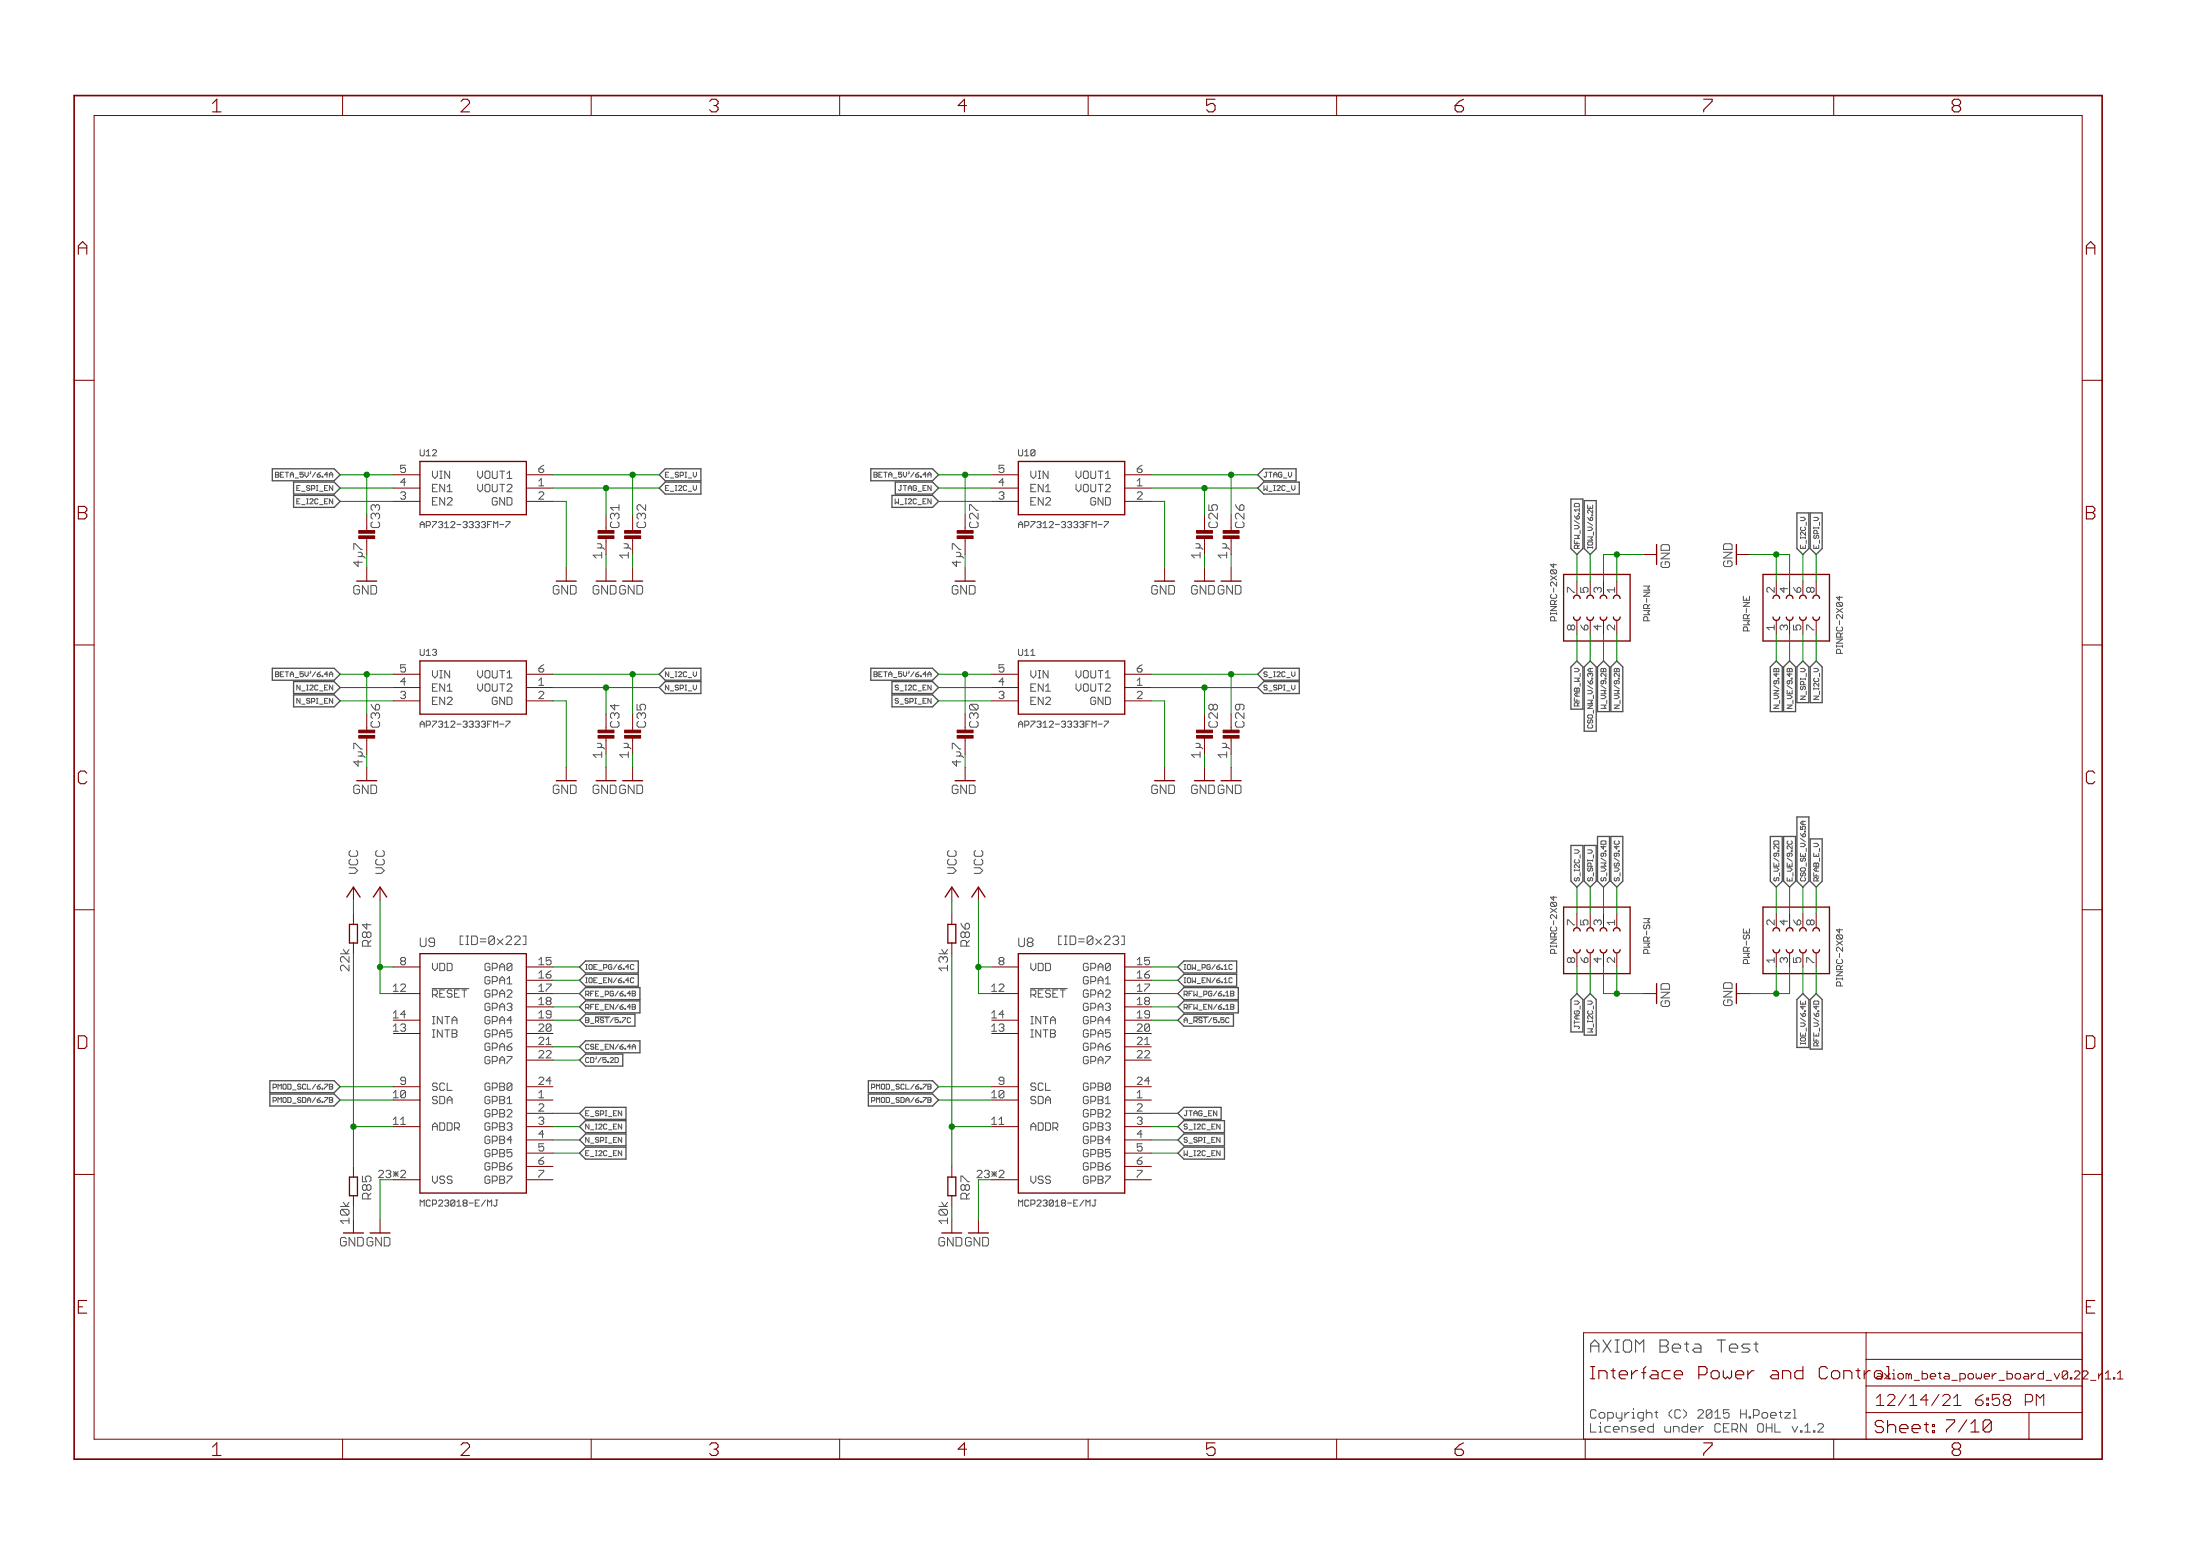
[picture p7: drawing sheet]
<svg xmlns="http://www.w3.org/2000/svg" width="420mm" height="297mm" viewBox="0 0 420 297" stroke-linecap="round" stroke-linejoin="round" font-family="sans-serif">
<g fill="none" stroke="#505050" stroke-width=".19">
<path d="M96.6 99.6h.8v.2l-.8 .7M171.6 93.5l.1 .1M210.9 99.6h.8v.2l-.8 .7M333 119.9v.5h1.1M333.7 119.9v.5M96.6 137.7h.8v.2l-.8 .7M210.9 137.7h.8v.2l-.8 .7M300.7 134.3v.5h.9M301.3 134.3v.5M303.2 138.5v.3l.2 .2h.6l.2-.2v-.3M82.5 188.7h7.1M113.7 194.1h2.8"/>
<path d="M196.8 188.7h7M228 194.1h2.8M301.6 196.2l-.1 .2M333 183.3v.6h1.1M333.7 183.3v.6M52.2 207.6h.4M52.2 210.1h.4M52.6 207h-.4v.9M52.6 209.5h-.4v1M166.5 207.6h.4M166.5 210.1h.4M166.9 207h-.4v.9"/>
<path d="M166.9 209.5h-.4v1M231.8 212l.6 1v-1M94.7 229.1h.4M94.9 229.1v1l-.4 .2M209 229.1h.3M209.1 229.1v1l-.3 .2M347.4 271.8h.6l.2 .2v.3l-1 1.1h1"/>
</g>
<g fill="none" stroke="#505050" stroke-width=".25">
<path d="M52 89.5h11.8l1.2 1.1-1.2 1.2h-11.8zM56.1 94.6h7.7l1.2 1.1-1.2 1.2h-7.7zM56.1 92h7.7l1.2 1.2-1.2 1.1h-7.7zM125.9 93.2l1.1-1.2h6.9v2.3h-6.9zM125.9 90.6l1.1-1.1h6.9v2.3h-6.9zM166.3 89.5h11.8l1.1 1.1-1.1 1.2h-11.8zM170.3 94.6h7.8l1.1 1.1-1.1 1.2h-7.8zM171 92h7.1l1.1 1.2-1.1 1.1h-7.1zM240.2 93.2l1.1-1.2h6.8v2.3h-6.8zM240.2 90.6l1.1-1.1h6.2v2.3h-6.2zM300 95.3h2.3v9.4l-1.1 1.2-1.2-1.2zM302.6 95.6h2.2v9.1l-1.1 1.2-1.1-1.2z"/>
<path d="M343.2 97.9h2.3v6.8l-1.2 1.2-1.1-1.2zM345.7 97.9h2.3v6.8l-1.1 1.2-1.2-1.2zM52 127.6h11.8l1.2 1.1-1.2 1.2h-11.8zM56.1 130.1h7.7l1.2 1.2-1.2 1.1h-7.7zM56.1 132.7h7.7l1.2 1.1-1.2 1.1h-7.7zM125.9 128.7l1.1-1.1h6.9v2.3h-6.9zM127 130.1h6.9v2.3h-6.9l-1.1-1.1zM166.3 127.6h11.8l1.1 1.1-1.1 1.2h-11.8zM170.3 132.7h7.8l1.1 1.1-1.1 1.1h-7.8zM170.3 130.1h7.8l1.1 1.2-1.1 1.1h-7.8zM240.2 128.7l1.1-1.1h6.8v2.3h-6.8zM241.3 130.1h6.8v2.3h-6.8l-1.1-1.1z"/>
<path d="M301.2 126.2l1.1 1.1v8.1h-2.3v-8.1zM303.7 126.2l1.1 1.1v12.3h-2.2v-12.3zM306.2 126.2l1.2 1.1v8.5h-2.3v-8.5zM308.8 126.2l1.1 1.1v8.5h-2.3v-8.5zM339.2 126.2l1.2 1.1v8.5h-2.3v-8.5zM341.8 126.2l1.1 1.1v8.5h-2.3v-8.5zM344.3 126.2l1.2 1.1v6.8h-2.3v-6.8zM346.9 126.2l1.1 1.1v6.8h-2.3v-6.8zM305.1 159.7h2.3v8.5l-1.2 1.2-1.1-1.2zM307.6 159.7h2.3v8.5l-1.1 1.2-1.2-1.2zM338.1 159.7h2.3v8.5l-1.2 1.2-1.1-1.2zM340.6 159.7h2.3v8.5l-1.1 1.2-1.2-1.2z"/>
<path d="M343.2 156h2.3v12.2l-1.2 1.2-1.1-1.2zM300 161.4h2.3v6.8l-1.1 1.2-1.2-1.2zM302.6 161.4h2.2v6.8l-1.1 1.2-1.1-1.2zM345.7 160.1h2.3v8.1l-1.1 1.2-1.2-1.2zM110.7 199.8l1.1-1.1h10.4v2.3h-10.4zM110.7 194.8l1.1-1.2h9.5v2.3h-9.5zM111.8 183.5h10.1v2.2h-10.1l-1.1-1.1zM111.8 186h10.1v2.3h-10.1l-1.1-1.2zM111.8 188.5h10.4v2.3h-10.4l-1.1-1.1zM111.8 191.1h10.4v2.3h-10.4l-1.1-1.2zM226.1 183.5h10.1v2.2h-10.1l-1.1-1.1zM226.1 186h10.1v2.3h-10.1l-1.1-1.2z"/>
<path d="M226.1 188.5h10.4v2.3h-10.4l-1.1-1.1zM226.1 191.1h10.4v2.3h-10.4l-1.1-1.2zM226.1 193.6h9.5v2.3h-9.5l-1.1-1.1zM301.2 189.7l1.1 1.1v6.2h-2.3v-6.2zM303.7 189.7l1.1 1.1v6.8h-2.2v-6.8zM344.3 189.7l1.2 1.1v9.2h-2.3v-9.2zM346.9 189.7l1.1 1.1v9.5h-2.3v-9.5zM51.5 208.9h12.3l1.2 1.1-1.2 1.1h-12.3zM51.5 206.3h12.3l1.2 1.2-1.2 1.1h-12.3zM110.7 212.5l1.1-1.1h7.7v2.3h-7.7zM110.7 215.1l1.1-1.2h7.7v2.3h-7.7zM110.7 217.6l1.1-1.1h7.7v2.2h-7.7z"/>
<path d="M110.7 202.4l1.1-1.2h7.1v2.3h-7.1zM165.8 206.3h12.3l1.1 1.2-1.1 1.1h-12.3zM165.8 208.9h12.3l1.1 1.1-1.1 1.1h-12.3zM226.1 219h7.7v2.3h-7.7l-1.1-1.2zM226.1 216.5h7.7v2.2h-7.7l-1.1-1.1zM226.1 213.9h7.7v2.3h-7.7l-1.1-1.1zM226.1 211.4h7.1v2.3h-7.1l-1.1-1.2zM110.7 220.1l1.1-1.1h7.7v2.3h-7.7z"/>
</g>
<g fill="none" stroke="#800000" stroke-width=".25">
<path d="M80.2 88.1h20.3v10.2h-20.3zM194.5 88.1h20.3v10.2h-20.3zM298.6 109.7h12.7v12.7h-12.7zM300.5 114.2a.63 .63 0 0 1 .7-.6 .63 .63 0 0 1 .6 .6M300.5 117.8a.63 .63 0 0 0 .7 .6 .63 .63 0 0 0 .6-.6M303.1 114.2a.63 .63 0 0 1 .6-.6 .63 .63 0 0 1 .6 .6M303.1 117.8a.63 .63 0 0 0 .6 .6 .63 .63 0 0 0 .6-.6M305.6 114.2a.63 .63 0 0 1 .6-.6 .63 .63 0 0 1 .7 .6M305.6 117.8a.63 .63 0 0 0 .6 .6 .63 .63 0 0 0 .7-.6M308.1 114.2a.63 .63 0 0 1 .7-.6 .63 .63 0 0 1 .6 .6M308.1 117.8a.63 .63 0 0 0 .7 .6 .63 .63 0 0 0 .6-.6M336.7 109.7h12.7v12.7h-12.7z"/>
<path d="M338.6 117.8a.63 .63 0 0 0 .6 .6 .63 .63 0 0 0 .7-.6M338.6 114.2a.63 .63 0 0 1 .6-.6 .63 .63 0 0 1 .7 .6M341.1 117.8a.63 .63 0 0 0 .7 .6 .63 .63 0 0 0 .6-.6M341.1 114.2a.63 .63 0 0 1 .7-.6 .63 .63 0 0 1 .6 .6M343.7 117.8a.63 .63 0 0 0 .6 .6 .63 .63 0 0 0 .7-.6M343.7 114.2a.63 .63 0 0 1 .6-.6 .63 .63 0 0 1 .7 .6M346.2 117.8a.63 .63 0 0 0 .7 .6 .63 .63 0 0 0 .6-.6M346.2 114.2a.63 .63 0 0 1 .7-.6 .63 .63 0 0 1 .6 .6M80.2 126.2h20.3v10.1h-20.3zM194.5 126.2h20.3v10.1h-20.3zM66.2 171.3l1.3-1.9 1.3 1.9M68.3 176.5h-1.6v3.5"/>
<path d="M71.3 171.3l1.3-1.9 1.3 1.9M180.5 171.3l1.3-1.9 1.2 1.9M182.5 176.5h-1.5v3.5M185.6 171.3l1.3-1.9 1.2 1.9M298.6 173.2h12.7v12.7h-12.7zM300.5 177.7a.63 .63 0 0 1 .7-.6 .63 .63 0 0 1 .6 .6M303.1 177.7a.63 .63 0 0 1 .6-.6 .63 .63 0 0 1 .6 .6M305.6 177.7a.63 .63 0 0 1 .6-.6 .63 .63 0 0 1 .7 .6M308.1 177.7a.63 .63 0 0 1 .7-.6 .63 .63 0 0 1 .6 .6M336.7 173.2h12.7v12.7h-12.7zM338.6 177.7a.63 .63 0 0 1 .6-.6 .63 .63 0 0 1 .7 .6M341.1 177.7a.63 .63 0 0 1 .7-.6 .63 .63 0 0 1 .6 .6"/>
<path d="M343.7 177.7a.63 .63 0 0 1 .6-.6 .63 .63 0 0 1 .7 .6M346.2 177.7a.63 .63 0 0 1 .7-.6 .63 .63 0 0 1 .6 .6M67.5 180h.8M80.2 182.1h20.3v45.7h-20.3zM181.8 180h.7M194.5 182.1h20.3v45.7h-20.3zM300.5 181.3a.63 .63 0 0 0 .7 .6 .63 .63 0 0 0 .6-.6M303.1 181.3a.63 .63 0 0 0 .6 .6 .63 .63 0 0 0 .6-.6M305.6 181.3a.63 .63 0 0 0 .6 .6 .63 .63 0 0 0 .7-.6M308.1 181.3a.63 .63 0 0 0 .7 .6 .63 .63 0 0 0 .6-.6M338.6 181.3a.63 .63 0 0 0 .6 .6 .63 .63 0 0 0 .7-.6M341.1 181.3a.63 .63 0 0 0 .7 .6 .63 .63 0 0 0 .6-.6"/>
<path d="M343.7 181.3a.63 .63 0 0 0 .6 .6 .63 .63 0 0 0 .7-.6M346.2 181.3a.63 .63 0 0 0 .7 .6 .63 .63 0 0 0 .6-.6M67.5 228.3h.8M68.3 224.7h-1.6v3.6M181.8 228.3h.7M182.5 224.7h-1.5v3.6"/>
</g>
<g fill="none" stroke="#800000" stroke-width=".19">
<path d="M65.4 18.2v3.9M112.9 18.2v3.9M160.4 18.2v3.9M207.8 18.2v3.9M255.3 18.2v3.9M302.7 18.2v3.9M350.2 18.2v3.9M18 22.1h379.7v252.6h-379.7zM14.2 72.6h3.8M397.7 72.6h3.8M75.1 90.6h5.1M75.1 93.2h5.1"/>
<path d="M75.1 95.7h5.1M100.5 90.6h5.1M100.5 93.2h5.1M100.5 95.7h5.1M189.4 90.6h5.1M189.4 93.2h5.1M189.4 95.7h5.1M214.8 90.6h5.1M214.8 93.2h5.1M214.8 95.7h5.1M70 108.4v2.5M108.1 108.4v2.5"/>
<path d="M115.7 108.4v2.5M120.8 108.4v2.5M184.3 108.4v2.5M222.4 108.4v2.5M230 108.4v2.5M235.1 108.4v2.5M301.2 110.9v2.6M301.2 118.6v2.5M303.7 110.9v2.6M303.7 118.6v2.5M306.2 110.9v2.6M306.2 118.6v2.5"/>
<path d="M308.8 110.9v2.6M308.8 118.6v2.5M313.9 105.9h2.5M331.6 105.9h2.6M339.2 110.9v2.6M339.2 118.6v2.5M341.8 110.9v2.6M341.8 118.6v2.5M344.3 110.9v2.6M344.3 118.6v2.5M346.9 110.9v2.6M346.9 118.6v2.5"/>
<path d="M14.2 123.1h3.8M75.1 128.7h5.1M75.1 131.3h5.1M75.1 133.8h5.1M100.5 128.7h5.1M100.5 131.3h5.1M100.5 133.8h5.1M189.4 128.7h5.1M189.4 131.3h5.1M189.4 133.8h5.1M214.8 128.7h5.1M214.8 131.3h5.1"/>
<path d="M214.8 133.8h5.1M397.7 123.1h3.8M70 146.5v2.5M108.1 146.5v2.5M115.7 146.5v2.5M120.8 146.5v2.5M184.3 146.5v2.5M222.4 146.5v2.5M230 146.5v2.5M235.1 146.5v2.5M14.2 173.7h3.8M67.5 169.4v2.5"/>
<path d="M67.5 174.4v2.1M72.6 169.4v2.5M181.8 169.4v2.5M181.8 174.4v2.1M186.9 169.4v2.5M301.2 174.4v2.6M303.7 174.4v2.6M306.2 174.4v2.6M308.8 174.4v2.6M339.2 174.4v2.6M341.8 174.4v2.6M344.3 174.4v2.6"/>
<path d="M346.9 174.4v2.6M397.7 173.7h3.8M75.1 189.7h5.1M75.1 194.8h5.1M75.1 197.3h5.1M75.1 184.6h5.1M100.5 189.7h5.1M100.5 194.8h5.1M100.5 197.3h5.1M100.5 184.6h5.1M100.5 187.1h5.1M100.5 192.2h5.1"/>
<path d="M100.5 199.8h5.1M189.4 189.7h5.1M189.4 194.8h5.1M189.4 197.3h5.1M189.4 184.6h5.1M214.8 189.7h5.1M214.8 194.8h5.1M214.8 197.3h5.1M214.8 184.6h5.1M214.8 187.1h5.1M214.8 192.2h5.1M214.8 199.8h5.1"/>
<path d="M301.2 182.1v2.5M303.7 182.1v2.5M306.2 182.1v2.5M308.8 182.1v2.5M313.9 189.7h2.5M331.6 189.7h2.6M339.2 182.1v2.5M341.8 182.1v2.5M344.3 182.1v2.5M346.9 182.1v2.5M75.1 207.5h5.1M75.1 210h5.1"/>
<path d="M75.1 215.1h5.1M100.5 207.5h5.1M100.5 210h5.1M100.5 215.1h5.1M100.5 212.5h5.1M100.5 217.6h5.1M100.5 202.4h5.1M189.4 207.5h5.1M189.4 210h5.1M189.4 215.1h5.1M214.8 207.5h5.1M214.8 210h5.1"/>
<path d="M214.8 215.1h5.1M214.8 212.5h5.1M214.8 217.6h5.1M214.8 202.4h5.1M14.2 224.2h3.8M67.5 222.7v2M67.5 232.8v2.6M72.6 232.8v2.6M75.1 225.2h5.1M100.5 220.1h5.1M100.5 222.7h5.1M100.5 225.2h5.1"/>
<path d="M181.8 222.7v2M181.8 232.8v2.6M186.9 232.8v2.6M189.4 225.2h5.1M214.8 220.1h5.1M214.8 222.7h5.1M214.8 225.2h5.1M397.7 224.2h3.8M356.4 254.4v5.1h41.3M397.7 254.4h-95.3v20.3M65.4 274.7v3.9M112.9 274.7v3.9"/>
<path d="M160.4 274.7v3.9M207.8 274.7v3.9M255.3 274.7v3.9M302.7 274.7v3.9M350.2 274.7v3.9M356.4 269.7h41.3M387.5 269.7v5M397.7 264.6h-41.3v10.1"/>
</g>
<g fill="#800000" stroke="#800000" stroke-width=".19">
<path d="M114.2 102.3h3.1v.5h-3.1z"/>
<path d="M114.2 101.3h3.1v.5h-3.1z"/>
<path d="M119.3 102.3h3v.5h-3z"/>
<path d="M119.3 101.3h3v.5h-3z"/>
<path d="M68.5 102.3h3.1v.5h-3.1z"/>
<path d="M68.5 101.3h3.1v.5h-3.1z"/>
<path d="M114.2 140.4h3.1v.5h-3.1z"/>
<path d="M114.2 139.4h3.1v.5h-3.1z"/>
<path d="M119.3 140.4h3v.5h-3z"/>
<path d="M119.3 139.4h3v.5h-3z"/>
<path d="M68.5 140.4h3.1v.5h-3.1z"/>
<path d="M68.5 139.4h3.1v.5h-3.1z"/>
<path d="M228.5 102.3h3.1v.5h-3.1z"/>
<path d="M228.5 101.3h3.1v.5h-3.1z"/>
<path d="M233.6 102.3h3v.5h-3z"/>
<path d="M233.6 101.3h3v.5h-3z"/>
<path d="M182.8 102.3h3v.5h-3z"/>
<path d="M182.8 101.3h3v.5h-3z"/>
<path d="M228.5 140.4h3.1v.5h-3.1z"/>
<path d="M228.5 139.4h3.1v.5h-3.1z"/>
<path d="M233.6 140.4h3v.5h-3z"/>
<path d="M233.6 139.4h3v.5h-3z"/>
<path d="M182.8 140.4h3v.5h-3z"/>
<path d="M182.8 139.4h3v.5h-3z"/>
</g>
<path d="M14.2 18.2h387.3v260.4h-387.3z" fill="none" stroke="#800000" stroke-width=".32"/>
<g fill="none" stroke="#008000" stroke-width=".19">
<path d="M65 95.7h10.1M65 93.2h10.1M65 90.6h10.1M70 90.6v7.7M105.6 95.7h2.5v12.7M105.6 93.2h20.3M105.6 90.6h20.3M115.7 93.2v5.1M120.8 90.6v7.7M179.2 95.7h10.2M179.2 93.2h10.2M179.2 90.6h10.2"/>
<path d="M184.3 90.6v7.7M219.9 95.7h2.5v12.7M219.9 93.2h20.3M219.9 90.6h20.3M230 93.2v5.1M235.1 90.6v7.7M115.7 105.9v2.5M120.8 105.9v2.5M230 105.9v2.5M235.1 105.9v2.5M301.2 105.9v5M303.7 105.9v5"/>
<path d="M308.8 105.9v5M313.9 105.9h-7.7v5M334.2 105.9h7.6v5M339.2 105.9v5M344.3 105.9v5M346.9 105.9v5M65 133.8h10.1M65 131.3h10.1M65 128.7h10.1M70 128.7v7.6M105.6 133.8h2.5v12.7M105.6 131.3h20.3"/>
<path d="M105.6 128.7h20.3M115.7 131.3v5M120.8 128.7v7.6M179.2 133.8h10.2M179.2 131.3h10.2M179.2 128.7h10.2M184.3 128.7v7.6M219.9 133.8h2.5v12.7M219.9 131.3h20.3M219.9 128.7h20.3M230 131.3v5M235.1 128.7v7.6"/>
<path d="M301.2 121.1v5.1M303.7 121.1v5.1M306.2 121.1v5.1M308.8 121.1v5.1M339.2 121.1v5.1M341.8 121.1v5.1M344.3 121.1v5.1M346.9 121.1v5.1M115.7 144v2.5M120.8 144v2.5M230 144v2.5M235.1 144v2.5"/>
<path d="M67.5 171.9v2.5M72.6 171.9v17.8h2.5M181.8 171.9v2.5M186.9 171.9v17.8h2.5M301.2 169.4v5M303.7 169.4v5M306.2 169.4v5M308.8 169.4v5M339.2 169.4v5M341.8 169.4v5M344.3 169.4v5M346.9 169.4v5"/>
<path d="M67.5 182.1v40.6M72.6 184.6h2.5M105.6 189.7h5.1M105.6 184.6h5.1M105.6 187.1h5.1M105.6 192.2h5.1M105.6 194.8h5.1M105.6 199.8h5.1M181.8 182.1v40.6M186.9 184.6h2.5M219.9 189.7h5.1M219.9 184.6h5.1"/>
<path d="M219.9 187.1h5.1M219.9 192.2h5.1M219.9 194.8h5.1M301.2 184.6v5.1M303.7 184.6v5.1M306.2 184.6v5.1h7.7M308.8 184.6v5.1M339.2 184.6v5.1M341.8 184.6v5.1h-7.6M344.3 184.6v5.1M346.9 184.6v5.1M65 207.5h10.1"/>
<path d="M65 210h10.1M67.5 215.1h7.6M105.6 217.6h5.1M105.6 215.1h5.1M105.6 212.5h5.1M105.6 202.4h5.1M179.2 207.5h10.2M179.2 210h10.2M181.8 215.1h7.6M219.9 217.6h5.1M219.9 215.1h5.1M219.9 212.5h5.1"/>
<path d="M72.6 225.2v7.6M105.6 220.1h5.1M186.9 225.2v7.6M219.9 220.1h5.1"/>
</g>
<g fill="#008000" stroke="#008000" stroke-width=".19">
<circle cx="308.8" cy="105.9" r=".51"/>
<circle cx="339.2" cy="189.7" r=".51"/>
<circle cx="308.8" cy="189.7" r=".51"/>
<circle cx="339.2" cy="105.9" r=".51"/>
<circle cx="70" cy="90.6" r=".51"/>
<circle cx="70" cy="128.7" r=".51"/>
<circle cx="184.3" cy="90.6" r=".51"/>
<circle cx="184.3" cy="128.7" r=".51"/>
<circle cx="67.5" cy="215.1" r=".51"/>
<circle cx="181.8" cy="215.1" r=".51"/>
<circle cx="230" cy="93.2" r=".51"/>
<circle cx="235.1" cy="90.6" r=".51"/>
<circle cx="230" cy="131.3" r=".51"/>
<circle cx="235.1" cy="128.7" r=".51"/>
<circle cx="120.8" cy="90.6" r=".51"/>
<circle cx="115.7" cy="93.2" r=".51"/>
<circle cx="115.7" cy="131.3" r=".51"/>
<circle cx="120.8" cy="128.7" r=".51"/>
<circle cx="72.6" cy="184.6" r=".51"/>
<circle cx="186.9" cy="184.6" r=".51"/>
</g>
<g font-size="3.7" fill="#800000">
<text x="40.5" y="21.4">1</text>
<text x="88" y="21.4">2</text>
<text x="135.5" y="21.4">3</text>
<text x="182.9" y="21.4">4</text>
<text x="230.4" y="21.4">5</text>
<text x="277.8" y="21.4">6</text>
<text x="325.3" y="21.4">7</text>
<text x="372.8" y="21.4">8</text>
<text x="14.9" y="48.6">A</text>
<text x="398.4" y="48.6">A</text>
<text x="14.9" y="99.2">B</text>
<text x="398.4" y="99.2">B</text>
<text x="14.9" y="149.7">C</text>
<text x="398.4" y="149.7">C</text>
<text x="14.9" y="200.2">D</text>
<text x="398.4" y="200.2">D</text>
<text x="14.9" y="250.8">E</text>
<text x="398.4" y="250.8">E</text>
<text x="40.5" y="277.9">1</text>
<text x="88" y="277.9">2</text>
<text x="135.5" y="277.9">3</text>
<text x="182.9" y="277.9">4</text>
<text x="230.4" y="277.9">5</text>
<text x="277.8" y="277.9">6</text>
<text x="325.3" y="277.9">7</text>
<text x="372.8" y="277.9">8</text>
</g>
<text font-size="3.6" fill="#505050" x="303.6" y="258.2">AXIOM Beta Test</text>
<g font-size="3.6" fill="#800000">
<text x="303.6" y="263.3">Interface Power and Control</text>
<text x="358" y="273.6">Sheet: 7/10</text>
</g>
<g font-size="3.2" fill="#800000">
<text x="358.2" y="268.4">12/14/21</text>
<text x="375.8" y="268.4">6:58 PM</text>
</g>
<g font-size="2.5" fill="#800000">
<text x="72.5" y="100.8" transform="rotate(-90 72.5 100.8)">C33</text>
<text x="118.2" y="100.8" transform="rotate(-90 118.2 100.8)">C31</text>
<text x="123.3" y="100.8" transform="rotate(-90 123.3 100.8)">C32</text>
<text x="186.8" y="100.8" transform="rotate(-90 186.8 100.8)">C27</text>
<text x="232.5" y="100.8" transform="rotate(-90 232.5 100.8)">C25</text>
<text x="237.6" y="100.8" transform="rotate(-90 237.6 100.8)">C26</text>
<text x="114.9" y="106.3" transform="rotate(-90 114.9 106.3)">1µ</text>
<text x="120" y="106.3" transform="rotate(-90 120 106.3)">1µ</text>
<text x="229.2" y="106.3" transform="rotate(-90 229.2 106.3)">1µ</text>
<text x="234.3" y="106.3" transform="rotate(-90 234.3 106.3)">1µ</text>
<text x="330.8" y="107.8" transform="rotate(-90 330.8 107.8)">GND</text>
<text x="67.4" y="113.5">GND</text>
<text x="105.5" y="113.5">GND</text>
<text x="113.1" y="113.5">GND GND</text>
<text x="181.7" y="113.5">GND</text>
<text x="219.8" y="113.5">GND</text>
<text x="227.4" y="113.5">GND GND</text>
<text x="318.9" y="108.4" transform="rotate(-90 318.9 108.4)">GND</text>
<text x="72.5" y="138.9" transform="rotate(-90 72.5 138.9)">C36</text>
<text x="118.2" y="138.9" transform="rotate(-90 118.2 138.9)">C34</text>
<text x="123.3" y="138.9" transform="rotate(-90 123.3 138.9)">C35</text>
<text x="186.8" y="138.9" transform="rotate(-90 186.8 138.9)">C30</text>
<text x="232.5" y="138.9" transform="rotate(-90 232.5 138.9)">C28</text>
<text x="237.6" y="138.9" transform="rotate(-90 237.6 138.9)">C29</text>
<text x="114.9" y="144.4" transform="rotate(-90 114.9 144.4)">1µ</text>
<text x="120" y="144.4" transform="rotate(-90 120 144.4)">1µ</text>
<text x="229.2" y="144.4" transform="rotate(-90 229.2 144.4)">1µ</text>
<text x="234.3" y="144.4" transform="rotate(-90 234.3 144.4)">1µ</text>
<text x="67.4" y="151.6">GND</text>
<text x="105.5" y="151.6">GND</text>
<text x="113.1" y="151.6">GND GND</text>
<text x="181.7" y="151.6">GND</text>
<text x="219.8" y="151.6">GND</text>
<text x="227.4" y="151.6">GND GND</text>
<text x="66.7" y="185.3" transform="rotate(-90 66.7 185.3)">22k</text>
<text x="70.9" y="180.5" transform="rotate(-90 70.9 180.5)">R84</text>
<text x="181" y="185.3" transform="rotate(-90 181 185.3)">13k</text>
<text x="185.1" y="180.5" transform="rotate(-90 185.1 180.5)">R86</text>
<text x="330.8" y="191.6" transform="rotate(-90 330.8 191.6)">GND</text>
<text x="318.9" y="192.2" transform="rotate(-90 318.9 192.2)">GND</text>
<text x="70.9" y="228.7" transform="rotate(-90 70.9 228.7)">R85</text>
<text x="185.1" y="228.7" transform="rotate(-90 185.1 228.7)">R87</text>
<text x="64.9" y="237.9">GND GND</text>
<text x="179.2" y="237.9">GND GND</text>
</g>
<g font-size="2.5" fill="#008000">
<text x="69.2" y="107.8" transform="rotate(-90 69.2 107.8)">4µ7</text>
<text x="183.5" y="107.8" transform="rotate(-90 183.5 107.8)">4µ7</text>
<text x="69.2" y="145.9" transform="rotate(-90 69.2 145.9)">4µ7</text>
<text x="183.5" y="145.9" transform="rotate(-90 183.5 145.9)">4µ7</text>
<text x="66.7" y="233.5" transform="rotate(-90 66.7 233.5)">10k</text>
<text x="181" y="233.5" transform="rotate(-90 181 233.5)">10k</text>
</g>
<g font-size="2.5" fill="#505050">
<text x="68.3" y="166.8" transform="rotate(-90 68.3 166.8)">VCC</text>
<text x="73.4" y="166.8" transform="rotate(-90 73.4 166.8)">VCC</text>
<text x="182.6" y="166.8" transform="rotate(-90 182.6 166.8)">VCC</text>
<text x="187.7" y="166.8" transform="rotate(-90 187.7 166.8)">VCC</text>
<text x="80.1" y="180.8">U9</text>
<text x="87.7" y="180.4">[ID=0x22]</text>
<text x="194.4" y="180.8">U8</text>
<text x="202" y="180.4">[ID=0x23]</text>
<text x="303.6" y="270.8">Copyright (C) 2015 H.Poetzl</text>
<text x="303.6" y="273.5">Licensed under CERN OHL v.1.2</text>
</g>
<g font-size="2.3" fill="#800000">
<text x="358.2" y="263.3">axiom_beta_power_board_v0.22</text>
<text x="397.9" y="263.3">_r1.1</text>
</g>
<g font-size="2.1" fill="#505050">
<text x="76.5" y="90.3">5</text>
<text x="76.5" y="92.8">4</text>
<text x="76.5" y="95.4">3</text>
<text x="82.5" y="91.4">VIN</text>
<text x="82.5" y="93.9">EN1</text>
<text x="91.7" y="91.4">VOUT1</text>
<text x="91.7" y="93.9">VOUT2</text>
<text x="102.8" y="90.3">6</text>
<text x="102.8" y="92.8">1</text>
<text x="102.8" y="95.4">2</text>
<text x="190.8" y="90.3">5</text>
<text x="190.8" y="92.8">4</text>
<text x="190.8" y="95.4">3</text>
<text x="196.8" y="91.4">VIN</text>
<text x="196.8" y="93.9">EN1</text>
<text x="205.9" y="91.4">VOUT1</text>
<text x="205.9" y="93.9">VOUT2</text>
<text x="217.1" y="90.3">6</text>
<text x="217.1" y="92.8">1</text>
<text x="217.1" y="95.4">2</text>
<text x="82.5" y="96.5">EN2</text>
<text x="94.2" y="96.5">GND</text>
<text x="196.8" y="96.5">EN2</text>
<text x="208.5" y="96.5">GND</text>
<text x="300.7" y="113.1" transform="rotate(-90 300.7 113.1)">7</text>
<text x="303.3" y="113.1" transform="rotate(-90 303.3 113.1)">5</text>
<text x="305.8" y="113.1" transform="rotate(-90 305.8 113.1)">3</text>
<text x="308.4" y="113.1" transform="rotate(-90 308.4 113.1)">1</text>
<text x="338.8" y="113.1" transform="rotate(-90 338.8 113.1)">2</text>
<text x="341.4" y="113.1" transform="rotate(-90 341.4 113.1)">4</text>
<text x="343.9" y="113.1" transform="rotate(-90 343.9 113.1)">6</text>
<text x="346.4" y="113.1" transform="rotate(-90 346.4 113.1)">8</text>
<text x="300.7" y="120.2" transform="rotate(-90 300.7 120.2)">8</text>
<text x="303.3" y="120.2" transform="rotate(-90 303.3 120.2)">6</text>
<text x="305.8" y="120.2" transform="rotate(-90 305.8 120.2)">4</text>
<text x="308.4" y="120.2" transform="rotate(-90 308.4 120.2)">2</text>
<text x="338.8" y="120.2" transform="rotate(-90 338.8 120.2)">1</text>
<text x="341.4" y="120.2" transform="rotate(-90 341.4 120.2)">3</text>
<text x="343.9" y="120.2" transform="rotate(-90 343.9 120.2)">5</text>
<text x="346.4" y="120.2" transform="rotate(-90 346.4 120.2)">7</text>
<text x="76.5" y="128.4">5</text>
<text x="76.5" y="130.9">4</text>
<text x="82.5" y="129.5">VIN</text>
<text x="91.7" y="129.5">VOUT1</text>
<text x="102.8" y="128.4">6</text>
<text x="102.8" y="130.9">1</text>
<text x="190.8" y="128.4">5</text>
<text x="190.8" y="130.9">4</text>
<text x="196.8" y="129.5">VIN</text>
<text x="205.9" y="129.5">VOUT1</text>
<text x="217.1" y="128.4">6</text>
<text x="217.1" y="130.9">1</text>
<text x="76.5" y="133.4">3</text>
<text x="82.5" y="132">EN1</text>
<text x="82.5" y="134.6">EN2</text>
<text x="91.7" y="132">VOUT2</text>
<text x="94.2" y="134.6">GND</text>
<text x="102.8" y="133.4">2</text>
<text x="190.8" y="133.4">3</text>
<text x="196.8" y="132">EN1</text>
<text x="196.8" y="134.6">EN2</text>
<text x="205.9" y="132">VOUT2</text>
<text x="208.5" y="134.6">GND</text>
<text x="217.1" y="133.4">2</text>
<text x="300.7" y="176.6" transform="rotate(-90 300.7 176.6)">7</text>
<text x="303.3" y="176.6" transform="rotate(-90 303.3 176.6)">5</text>
<text x="305.8" y="176.6" transform="rotate(-90 305.8 176.6)">3</text>
<text x="308.4" y="176.6" transform="rotate(-90 308.4 176.6)">1</text>
<text x="338.8" y="176.6" transform="rotate(-90 338.8 176.6)">2</text>
<text x="341.4" y="176.6" transform="rotate(-90 341.4 176.6)">4</text>
<text x="343.9" y="176.6" transform="rotate(-90 343.9 176.6)">6</text>
<text x="346.4" y="176.6" transform="rotate(-90 346.4 176.6)">8</text>
<text x="76.5" y="184.2">8</text>
<text x="82.5" y="185.4">VDD</text>
<text x="92.9" y="185.4">GPA0</text>
<text x="102.8" y="184.2">15</text>
<text x="190.8" y="184.2">8</text>
<text x="196.8" y="185.4">VDD</text>
<text x="207.2" y="185.4">GPA0</text>
<text x="217.1" y="184.2">15</text>
<text x="300.7" y="183.7" transform="rotate(-90 300.7 183.7)">8</text>
<text x="303.3" y="183.7" transform="rotate(-90 303.3 183.7)">6</text>
<text x="305.8" y="183.7" transform="rotate(-90 305.8 183.7)">4</text>
<text x="308.4" y="183.7" transform="rotate(-90 308.4 183.7)">2</text>
<text x="338.8" y="183.7" transform="rotate(-90 338.8 183.7)">1</text>
<text x="341.4" y="183.7" transform="rotate(-90 341.4 183.7)">3</text>
<text x="343.9" y="183.7" transform="rotate(-90 343.9 183.7)">5</text>
<text x="346.4" y="183.7" transform="rotate(-90 346.4 183.7)">7</text>
<text x="75.2" y="189.3">12</text>
<text x="82.5" y="190.4">RESET</text>
<text x="92.9" y="187.9">GPA1</text>
<text x="92.9" y="190.4">GPA2</text>
<text x="102.8" y="186.8">16</text>
<text x="102.8" y="189.3">17</text>
<text x="102.8" y="191.9">18</text>
<text x="189.5" y="189.3">12</text>
<text x="196.8" y="190.4">RESET</text>
<text x="207.2" y="187.9">GPA1</text>
<text x="207.2" y="190.4">GPA2</text>
<text x="217.1" y="186.8">16</text>
<text x="217.1" y="189.3">17</text>
<text x="217.1" y="191.9">18</text>
<text x="75.2" y="194.4">14</text>
<text x="75.2" y="196.9">13</text>
<text x="82.5" y="195.5">INTA</text>
<text x="92.9" y="193">GPA3</text>
<text x="92.9" y="195.5">GPA4</text>
<text x="102.8" y="194.4">19</text>
<text x="102.8" y="196.9">20</text>
<text x="189.5" y="194.4">14</text>
<text x="189.5" y="196.9">13</text>
<text x="196.8" y="195.5">INTA</text>
<text x="207.2" y="193">GPA3</text>
<text x="207.2" y="195.5">GPA4</text>
<text x="217.1" y="194.4">19</text>
<text x="217.1" y="196.9">20</text>
<text x="82.5" y="198">INTB</text>
<text x="92.9" y="198">GPA5</text>
<text x="92.9" y="200.6">GPA6</text>
<text x="92.9" y="203.1">GPA7</text>
<text x="102.8" y="199.5">21</text>
<text x="102.8" y="202">22</text>
<text x="196.8" y="198">INTB</text>
<text x="207.2" y="198">GPA5</text>
<text x="207.2" y="200.6">GPA6</text>
<text x="207.2" y="203.1">GPA7</text>
<text x="217.1" y="199.5">21</text>
<text x="217.1" y="202">22</text>
<text x="75.2" y="209.6">10</text>
<text x="76.5" y="207.1">9</text>
<text x="82.5" y="208.2">SCL</text>
<text x="92.9" y="208.2">GPB0</text>
<text x="102.8" y="207.1">24</text>
<text x="102.8" y="209.6">1</text>
<text x="189.5" y="209.6">10</text>
<text x="190.8" y="207.1">9</text>
<text x="196.8" y="208.2">SCL</text>
<text x="207.2" y="208.2">GPB0</text>
<text x="217.1" y="207.1">24</text>
<text x="217.1" y="209.6">1</text>
<text x="75.2" y="214.7">11</text>
<text x="82.5" y="210.7">SDA</text>
<text x="82.5" y="215.8">ADDR</text>
<text x="92.9" y="210.7">GPB1</text>
<text x="92.9" y="213.3">GPB2</text>
<text x="92.9" y="215.8">GPB3</text>
<text x="102.8" y="212.2">2</text>
<text x="102.8" y="214.7">3</text>
<text x="189.5" y="214.7">11</text>
<text x="196.8" y="210.7">SDA</text>
<text x="196.8" y="215.8">ADDR</text>
<text x="207.2" y="210.7">GPB1</text>
<text x="207.2" y="213.3">GPB2</text>
<text x="207.2" y="215.8">GPB3</text>
<text x="217.1" y="212.2">2</text>
<text x="217.1" y="214.7">3</text>
<text x="92.9" y="218.4">GPB4</text>
<text x="92.9" y="220.9">GPB5</text>
<text x="102.8" y="217.2">4</text>
<text x="102.8" y="219.8">5</text>
<text x="207.2" y="218.4">GPB4</text>
<text x="207.2" y="220.9">GPB5</text>
<text x="217.1" y="217.2">4</text>
<text x="217.1" y="219.8">5</text>
<text x="82.5" y="226">VSS</text>
<text x="92.9" y="223.4">GPB6</text>
<text x="92.9" y="226">GPB7</text>
<text x="102.8" y="222.3">6</text>
<text x="102.8" y="224.9">7</text>
<text x="196.8" y="226">VSS</text>
<text x="207.2" y="223.4">GPB6</text>
<text x="207.2" y="226">GPB7</text>
<text x="217.1" y="222.3">6</text>
<text x="217.1" y="224.9">7</text>
</g>
<g font-size="2.1" fill="#008000">
<text x="72.6" y="224.9">23*2</text>
<text x="186.9" y="224.9">23*2</text>
</g>
<g font-size="1.8" fill="#505050">
<text x="80.1" y="87.1">U12</text>
<text x="194.4" y="87.1">U10</text>
<text x="80.1" y="100.8">AP7312-3333FM-7</text>
<text x="194.4" y="100.8">AP7312-3333FM-7</text>
<text x="297.3" y="118.6" transform="rotate(-90 297.3 118.6)">PINRC-2X04</text>
<text x="315.1" y="118.6" transform="rotate(-90 315.1 118.6)">PWR-NW</text>
<text x="334.1" y="120" transform="rotate(-90 334.1 120)">PWR-NE</text>
<text x="80.1" y="125.2">U13</text>
<text x="194.4" y="125.2">U11</text>
<text x="351.9" y="124.3" transform="rotate(-90 351.9 124.3)">PINRC-2X04</text>
<text x="80.1" y="138.9">AP7312-3333FM-7</text>
<text x="194.4" y="138.9">AP7312-3333FM-7</text>
<text x="297.3" y="182.1" transform="rotate(-90 297.3 182.1)">PINRC-2X04</text>
<text x="315.1" y="182.1" transform="rotate(-90 315.1 182.1)">PWR-SW</text>
<text x="334.1" y="183.4" transform="rotate(-90 334.1 183.4)">PWR-SE</text>
<text x="351.9" y="187.8" transform="rotate(-90 351.9 187.8)">PINRC-2X04</text>
<text x="80.1" y="230.3">MCP23018-E/MJ</text>
<text x="194.4" y="230.3">MCP23018-E/MJ</text>
</g>
<g font-size="1.4" fill="#505050">
<text x="52.7" y="91.1">BETA_5V'/6.4A</text>
<text x="57" y="93.7">E_SPI_EN</text>
<text x="127" y="91.1">E_SPI_V</text>
<text x="127" y="93.7">E_I2C_V</text>
<text x="167" y="91.1">BETA_5V'/6.4A</text>
<text x="172.1" y="93.7">JTAG_EN</text>
<text x="241.3" y="93.7">W_I2C_V</text>
<text x="241.3" y="91.1">JTAG_V</text>
<text x="57" y="96.2">E_I2C_EN</text>
<text x="171.3" y="96.2">W_I2C_EN</text>
<text x="301.6" y="104.7" transform="rotate(-90 301.6 104.7)">RFW_V/6.1D</text>
<text x="304.1" y="104.7" transform="rotate(-90 304.1 104.7)">IOW_V/6.2E</text>
<text x="344.8" y="104.7" transform="rotate(-90 344.8 104.7)">E_I2C_V</text>
<text x="347.3" y="104.7" transform="rotate(-90 347.3 104.7)">E_SPI_V</text>
<text x="52.7" y="129.2">BETA_5V'/6.4A</text>
<text x="57" y="131.8">N_I2C_EN</text>
<text x="127" y="131.8">N_SPI_V</text>
<text x="127" y="129.2">N_I2C_V</text>
<text x="167" y="129.2">BETA_5V'/6.4A</text>
<text x="171.3" y="131.8">S_I2C_EN</text>
<text x="241.3" y="131.8">S_SPI_V</text>
<text x="241.3" y="129.2">S_I2C_V</text>
<text x="57" y="134.3">N_SPI_EN</text>
<text x="171.3" y="134.3">S_SPI_EN</text>
<text x="301.6" y="134.1" transform="rotate(-90 301.6 134.1)">RFAB_W_V</text>
<text x="306.7" y="134.9" transform="rotate(-90 306.7 134.9)">W_VW/9.2B</text>
<text x="309.2" y="134.9" transform="rotate(-90 309.2 134.9)">N_VW/9.2B</text>
<text x="339.7" y="134.9" transform="rotate(-90 339.7 134.9)">N_VN/9.4B</text>
<text x="342.2" y="134.9" transform="rotate(-90 342.2 134.9)">N_VE/9.4B</text>
<text x="344.8" y="133.2" transform="rotate(-90 344.8 133.2)">N_SPI_V</text>
<text x="347.3" y="133.2" transform="rotate(-90 347.3 133.2)">N_I2C_V</text>
<text x="304.1" y="138.3" transform="rotate(-90 304.1 138.3)">CSO_NW_V/6.3A</text>
<text x="301.6" y="168.2" transform="rotate(-90 301.6 168.2)">S_I2C_V</text>
<text x="304.1" y="168.2" transform="rotate(-90 304.1 168.2)">S_SPI_V</text>
<text x="306.7" y="168.2" transform="rotate(-90 306.7 168.2)">S_VW/9.4D</text>
<text x="309.2" y="168.2" transform="rotate(-90 309.2 168.2)">S_VS/9.4C</text>
<text x="339.7" y="168.2" transform="rotate(-90 339.7 168.2)">S_VE/9.2D</text>
<text x="342.2" y="168.2" transform="rotate(-90 342.2 168.2)">E_VE/9.2C</text>
<text x="344.8" y="168.2" transform="rotate(-90 344.8 168.2)">CSO_SE_V/6.5A</text>
<text x="347.3" y="168.2" transform="rotate(-90 347.3 168.2)">RFAB_E_V</text>
<text x="111.8" y="185.1">IOE_PG/6.4C</text>
<text x="226" y="185.1">IOW_PG/6.1C</text>
<text x="111.8" y="187.6">IOE_EN/6.4C</text>
<text x="111.8" y="190.2">RFE_PG/6.4B</text>
<text x="226" y="187.6">IOW_EN/6.1C</text>
<text x="226" y="190.2">RFW_PG/6.1B</text>
<text x="111.8" y="192.7">RFE_EN/6.4B</text>
<text x="111.8" y="195.3">B_RST/5.7C</text>
<text x="226" y="192.7">RFW_EN/6.1B</text>
<text x="226" y="195.3">A_RST/5.5C</text>
<text x="301.6" y="195.9" transform="rotate(-90 301.6 195.9)">JTAG_V</text>
<text x="304.1" y="196.7" transform="rotate(-90 304.1 196.7)">W_I2C_V</text>
<text x="111.8" y="200.3">CSE_EN/6.4A</text>
<text x="111.8" y="202.9">CD'/5.2D</text>
<text x="344.8" y="199.3" transform="rotate(-90 344.8 199.3)">IOE_V/6.4E</text>
<text x="347.3" y="199.3" transform="rotate(-90 347.3 199.3)">RFE_V/6.4D</text>
<text x="52.7" y="208">PMOD_SCL/6.7B</text>
<text x="167" y="208">PMOD_SCL/6.7B</text>
<text x="52.7" y="210.5">PMOD_SDA/6.7B</text>
<text x="111.8" y="215.6">N_I2C_EN</text>
<text x="111.8" y="213">E_SPI_EN</text>
<text x="167" y="210.5">PMOD_SDA/6.7B</text>
<text x="226" y="215.6">S_I2C_EN</text>
<text x="226" y="213">JTAG_EN</text>
<text x="111.8" y="220.7">E_I2C_EN</text>
<text x="111.8" y="218.1">N_SPI_EN</text>
<text x="226" y="220.7">W_I2C_EN</text>
<text x="226" y="218.1">S_SPI_EN</text>
</g>
</svg>
